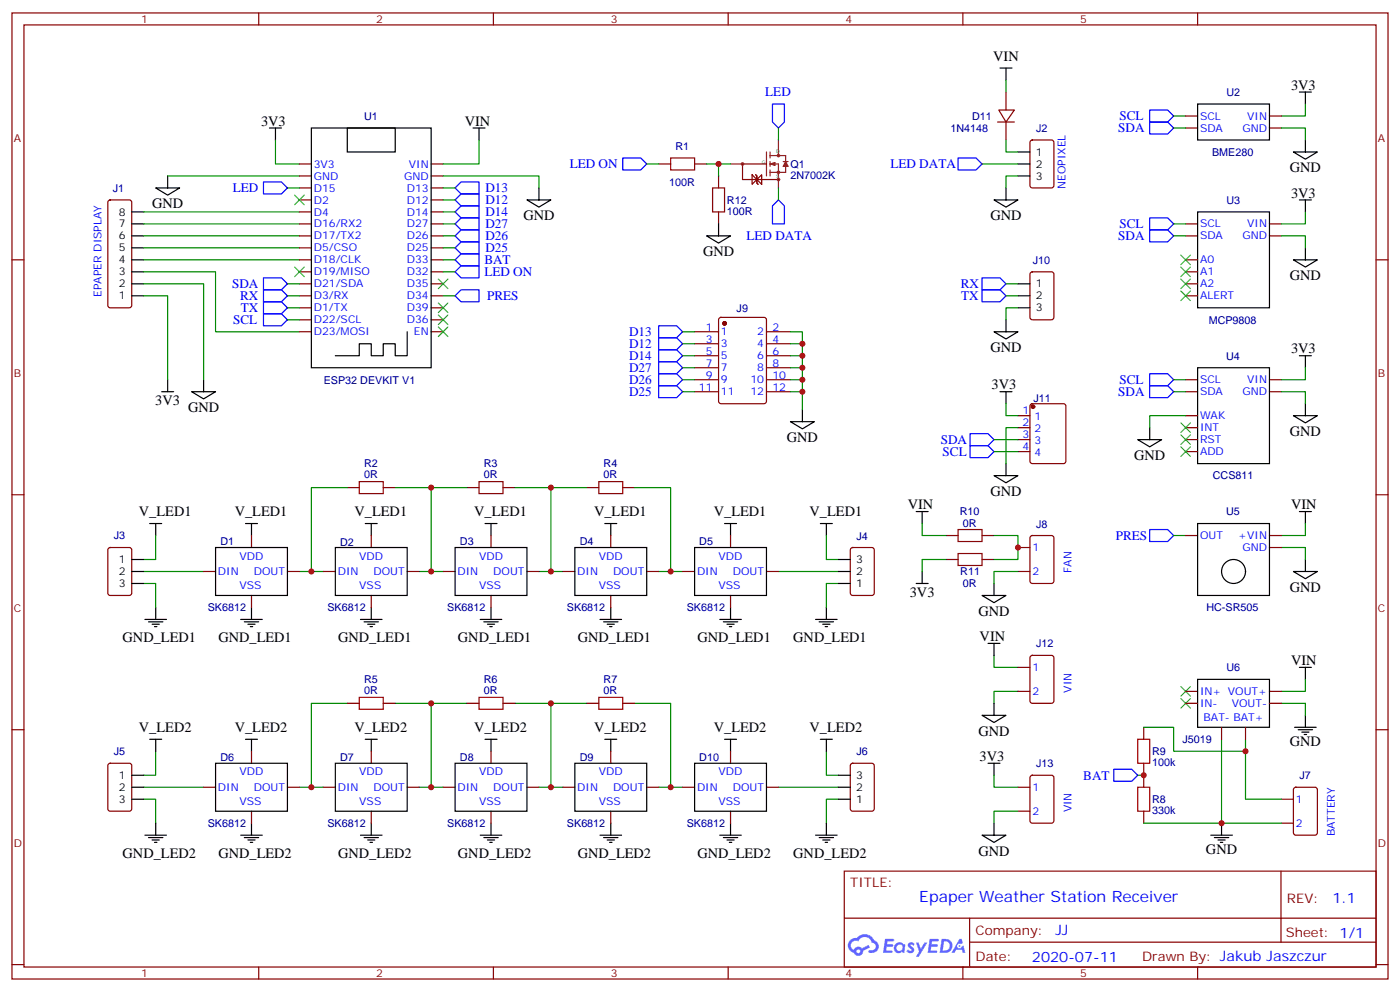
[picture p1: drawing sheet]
<svg xmlns="http://www.w3.org/2000/svg" width="412mm" height="292mm" viewBox="0 0 412 292" stroke-linecap="round" stroke-linejoin="round" font-family="sans-serif">
<g fill="none" stroke="#870000" stroke-width=".35">
<path d="M3.5 3.8h405.4v284.3h-405.4zM7.1 7.3h398.2v277.3h-398.2zM76.2 3.8v3.5M145.3 3.8v3.5M214.5 3.8v3.5M283.6 3.8v3.5M352.8 3.8v3.5M3.5 76.5h3.6M405.3 76.5h3.6M3.5 145.6h3.6M405.3 145.6h3.6M3.5 214.8h3.6"/>
<path d="M405.3 214.8h3.6M248.7 256.4h156.6v28.2h-156.6zM377.3 256.4v20.9M248.7 270.2h156.5M285.6 277.3h119.6M285.6 270.2v14.2M3.5 283.9h3.6M76.2 284.6v3.5M145.3 284.6v3.5M214.5 284.6v3.5M283.6 284.6v3.5M352.8 284.6v3.5"/>
<path d="M405.3 283.9h3.6"/>
</g>
<g fill="#5487ff">
<path d="M267.7 277.6a1.22 1.22 0 0 1 1.7 .2l-.4 .6a.47 .47 0 0 0-.3-.4 .47 .47 0 0 0-.5 .2l.1 .2a1.14 1.14 0 0 1 .8 1.8 1.14 1.14 0 0 1-1.9 0l-.2-.2 .5-.6 .7 .5a.29 .29 0 0 0 .3-.3 .29 .29 0 0 0-.2-.3 1.04 1.04 0 0 1-.6-1.7z"/>
<path d="M260.7 276.3h2.4l.3 .2-.2 .5-1.8 .1-.1 .8h1.5l.3 .4-.3 .4h-1.6l-.2 1.1h1.7l.2 .3-.2 .3-2.6 .1z"/>
<path d="M273.8 276.3h2.4l.3 .2-.1 .5-1.8 .1-.2 .8h1.6l.3 .4-.4 .4h-1.6l-.1 1.1h1.7l.2 .3-.2 .3-2.6 .1z"/>
<path d="M282.6 276.3h.7l.3 1.3-.6 .3a.69 .69 0 0 0-1 .3 .69 .69 0 0 0 .4 .9 .69 .69 0 0 0 .9-.6l.5-.2 .6 2.2h-.8l-.2-.9h-1.8l-.5 .9h-.8z"/>
<path d="M269.8 277.4h.8l.6 1.8 1.1-1.8h.9l-2.6 4.2h-.8l.9-1.5z"/>
<path d="M277.4 276.3l-.6 4.2h1.3a2.11 2.11 0 0 0 2.5-2.1 2.11 2.11 0 0 0-2.5-2.1zM278.1 277.1a1.39 1.39 0 0 1 1.7 1.4 1.39 1.39 0 0 1-1.8 1.3h-.3z"/>
<path d="M263.7 277.9a1.54 1.54 0 0 0-.1 2.2 1.54 1.54 0 0 0 2.2 .1l.6 .3 .3-2.3-.2-.3h-.4a1.49 1.49 0 0 0-2.4 0zM264 278.9a.94 .94 0 0 1 1.8 0 .94 .94 0 0 1-1.8 0z"/>
<path d="M250.4 276.7a2.18 2.18 0 0 0 1.1 3.7 1.44 1.44 0 0 0 1.6 .9 1.44 1.44 0 0 0 1.2-1.4l2-1.1-.5-.7-1.9 1a1.47 1.47 0 0 0-2.4 .4 1.39 1.39 0 0 1-.7-1.9 1.39 1.39 0 0 1 2-.5 2.12 2.12 0 0 1 2.2-1.3 2.12 2.12 0 0 1 1.9 1.7 1.14 1.14 0 0 1 1.1 1.4 1.14 1.14 0 0 1-1.7 .7 .43 .43 0 0 0-.5 .4 .43 .43 0 0 0 .4 .5 1.98 1.98 0 0 0 2.5-1.2 1.98 1.98 0 0 0-1.2-2.6 3.1 3.1 0 0 0-5.3-.6l-.9 .1zM252.3 280a.55 .55 0 0 1 1.1 0 .55 .55 0 0 1-1.1 0z"/>
<circle cx="282.6" cy="278.4" r=".26"/>
</g>
<g fill="none" stroke="#000" stroke-width=".35">
<path d="M79.4 37.7h3.5M81.1 37.7v3.5M91.7 37.7h35.3v70.5h-35.3zM102.3 37.7h14.1v7h-14.1zM139.3 37.7h3.6M141.1 37.7v3.5M294.6 20h3.5M296.3 20v3.6M352.8 30.6h21.1v10.6h-21.1zM382.8 27.1h3.5M384.5 27.1v3.5M45.9 55.3h7l-3.5 2.1z"/>
<path d="M49.4 51.8v3.5M155.2 58.8h7.1l-3.6 2.2zM158.7 55.3v3.5M292.8 58.8h7.1l-3.6 2.2zM296.3 55.3v3.5M299.9 51.8h3.5M299.9 44.7h3.5M299.9 48.3h3.5M381 44.7h7.1l-3.6 2.1zM382.8 58.8h3.5M384.5 41.2v3.5M384.5 58.8v3.6"/>
<path d="M38.8 76.5h3.5M38.8 73h3.5M38.8 69.4h3.5M38.8 65.9h3.5M38.8 62.4h3.5M208.1 69.4h7.1l-3.5 2.1zM211.7 65.9v3.5M352.8 62.4h21.1v28.2h-21.1zM381 76.5h7.1l-3.6 2.1zM384.5 73v3.5M38.8 87.1h3.5M38.8 83.5h3.5"/>
<path d="M38.8 80h3.5M119.9 97.6v7.1h-3.5v-3.5h-3.5v3.5h-3.5v-3.5h-3.6v3.5h-7M292.8 97.6h7.1l-3.6 2.2zM296.3 94.1v3.5M299.9 87.1h3.5M299.9 83.5h3.5M299.9 90.6h3.5M47.6 115.3h3.6M49.4 111.8v3.5M56.4 115.3h7.1l-3.5 2.1zM60 111.8v3.5M294.6 115.3h3.5"/>
<path d="M296.3 115.3v3.5M352.8 108.2h21.1v28.3h-21.1zM382.8 104.7h3.5M384.5 104.7v3.5M384.5 118.8v3.5M232.8 124.1h7.1l-3.5 2.1zM236.4 120.6v3.5M292.8 140h7.1l-3.6 2.1zM296.3 136.5v3.5M335.1 129.4h7.1l-3.5 2.1zM338.7 125.9v3.5M381 122.3h7.1l-3.6 2.2z"/>
<path d="M44.1 154.1h3.5M45.9 154.1v3.5M72.3 154.1h3.5M74.1 154.1v3.5M107.6 154.1h3.5M109.4 154.1v3.5M142.9 154.1h3.5M144.6 154.1v3.5M178.2 154.1h3.5M179.9 154.1v3.5M213.4 154.1h3.6M215.2 154.1v3.5"/>
<path d="M241.7 154.1h3.5M243.4 154.1v3.5M269.9 150.6h3.5M271.6 150.6v3.5M352.8 154.1h21.1v21.2h-21.1zM382.8 150.6h3.5M384.5 150.6v3.5M38.8 164.7h3.5M38.8 171.7h3.5M38.8 168.2h3.5M45.9 178.8v3.5M63.5 161.1h21.2v14.2h-21.2z"/>
<path d="M74.1 178.8v3.5M98.8 161.1h21.1v14.2h-21.1zM109.4 178.8v3.5M134.1 161.1h21.1v14.2h-21.1zM144.6 178.8v3.5M169.3 161.1h21.2v14.2h-21.2zM179.9 178.8v3.5M204.6 161.1h21.2v14.2h-21.2zM215.2 178.8v3.5M243.4 178.8v3.5M246.9 164.7h3.6M246.9 171.7h3.6"/>
<path d="M246.9 168.2h3.6M269.9 171.7h3.5M271.6 168.2v3.5M289.3 175.3h7l-3.5 2.1zM292.8 171.7v3.6M381 168.2h7.1l-3.6 2.1zM384.5 164.7v3.5M42.7 182.3h6.3M43.7 183h4.3M44.8 183.7h2.1M45.5 184.4h.7M70.9 182.3h6.4"/>
<path d="M72 183h4.2M73 183.7h2.1M73.7 184.4h.7M106.2 182.3h6.3M107.2 183h4.3M108.3 183.7h2.1M109 184.4h.7M141.5 182.3h6.3M142.5 183h4.3M143.6 183.7h2.1M144.3 184.4h.7M176.7 182.3h6.4"/>
<path d="M177.8 183h4.2M178.9 183.7h2.1M179.6 184.4h.7M212 182.3h6.4M213.1 183h4.2M214.1 183.7h2.2M214.8 184.4h.7M240.2 182.3h6.4M241.3 183h4.2M242.4 183.7h2.1M243.1 184.4h.7M291 189.4h3.6"/>
<path d="M292.8 189.4v3.5M352.8 200h21.1v14.1h-21.1zM382.8 196.4h3.5M384.5 196.4v3.6M44.1 217.6h3.5M45.9 217.6v3.5M72.3 217.6h3.5M74.1 217.6v3.5M107.6 217.6h3.5M109.4 217.6v3.5M142.9 217.6h3.5M144.6 217.6v3.5"/>
<path d="M178.2 217.6h3.5M179.9 217.6v3.5M213.4 217.6h3.6M215.2 217.6v3.5M241.7 217.6h3.5M243.4 217.6v3.5M289.3 210.5h7l-3.5 2.2zM292.8 207v3.5M381.4 214.1h6.3M382.4 214.8h4.2M383.5 215.5h2.1M384.2 216.2h.7"/>
<path d="M384.5 210.5v3.6M38.8 228.2h3.5M38.8 235.2h3.5M38.8 231.7h3.5M63.5 224.6h21.2v14.2h-21.2zM98.8 224.6h21.1v14.2h-21.1zM134.1 224.6h21.1v14.2h-21.1zM169.3 224.6h21.2v14.2h-21.2zM204.6 224.6h21.2v14.2h-21.2zM246.9 228.2h3.6M246.9 235.2h3.6M246.9 231.7h3.6"/>
<path d="M291 224.6h3.6M292.8 224.6v3.6M42.7 245.8h6.3M43.7 246.5h4.3M44.8 247.2h2.1M45.5 247.9h.7M45.9 242.3v3.5M70.9 245.8h6.4M72 246.5h4.2M73 247.2h2.1M73.7 247.9h.7M74.1 242.3v3.5"/>
<path d="M106.2 245.8h6.3M107.2 246.5h4.3M108.3 247.2h2.1M109 247.9h.7M109.4 242.3v3.5M141.5 245.8h6.3M142.5 246.5h4.3M143.6 247.2h2.1M144.3 247.9h.7M144.6 242.3v3.5M176.7 245.8h6.4M177.8 246.5h4.2"/>
<path d="M178.9 247.2h2.1M179.6 247.9h.7M179.9 242.3v3.5M212 245.8h6.4M213.1 246.5h4.2M214.1 247.2h2.2M214.8 247.9h.7M215.2 242.3v3.5M240.2 245.8h6.4M241.3 246.5h4.2M242.4 247.2h2.1M243.1 247.9h.7"/>
<path d="M243.4 242.3v3.5M289.3 245.8h7l-3.5 2.1zM292.8 242.3v3.5M356.7 245.8h6.3M357.7 246.5h4.2M358.8 247.2h2.1M359.5 247.9h.7M359.8 242.3v3.5"/>
<circle cx="363.4" cy="168.2" r="3.5"/>
</g>
<g fill="none" stroke="#008700" stroke-width=".35">
<path d="M229.3 37.7v3.5M296.3 23.6v3.5M345.7 34.1h3.5M345.7 37.7h3.5M377.5 37.7h7v3.5M384.5 30.6v3.5h-7M49.4 51.8h38.8M81.1 41.2v7.1h7.1M84.7 55.3h3.5M130.5 51.8h28.2v3.5M130.5 55.3h3.6M130.5 58.8h3.6"/>
<path d="M141.1 41.2v7.1h-10.6M190.5 48.3h3.5M208.1 48.3h7.1M211.7 48.3v3.5M229.3 55.3v3.5M289.3 48.3h10.6M296.3 41.2v3.5h3.6M299.9 51.8h-3.6v3.5M42.3 76.5h45.9M42.3 73h45.9M42.3 69.4h45.9M42.3 65.9h45.9"/>
<path d="M42.3 62.4h45.9M130.5 76.5h3.6M130.5 73h3.6M130.5 69.4h3.6M130.5 65.9h3.6M130.5 62.4h3.6M345.7 69.4h3.5M345.7 65.9h3.5M377.5 69.4h7v3.6M384.5 62.4v3.5h-7M42.3 87.1h7.1v24.7M42.3 83.5h17.7v28.3"/>
<path d="M42.3 80h21.2v17.6h24.7M84.7 83.5h3.5M84.7 94.1h3.5M84.7 87.1h3.5M84.7 90.6h3.5M130.5 87.1h3.6M130.5 80h3.6M201.1 97.6h3.5M232.8 97.6h3.6v23M296.3 83.5h3.6M296.3 87.1h3.6M299.9 90.6h-3.6v3.5"/>
<path d="M201.1 111.8h3.5M201.1 115.3h3.5M201.1 101.2h3.5M201.1 104.7h3.5M201.1 108.2h3.5M232.8 111.8h3.6M232.8 115.3h3.6M232.8 101.2h3.6M232.8 104.7h3.6M232.8 108.2h3.6M296.3 118.8v3.5h3.6M345.7 111.8h3.5"/>
<path d="M345.7 115.3h3.5M377.5 115.3h7v3.5M384.5 108.2v3.6h-7M292.8 129.4h7.1M292.8 132.9h7.1M299.9 125.9h-3.6v10.6M349.2 122.3h-10.5v3.6M45.9 157.6v7.1h-3.6M102.3 143.5h-10.6v24.7M116.4 143.5h21.2M127 143.5v24.7M151.7 143.5h21.2"/>
<path d="M162.3 143.5v24.7M187 143.5h10.6v24.7M243.4 157.6v7.1h3.5M271.6 154.1v3.5h7.1M292.8 157.6h7.1v7.1h-7.1M345.7 157.6h3.5M384.5 154.1v3.5h-7M42.3 171.7h3.6v7.1M42.3 168.2h17.7M88.2 168.2h7M123.5 168.2h7M158.7 168.2h7.1"/>
<path d="M194 168.2h7.1M229.3 168.2h17.6M246.9 171.7h-3.5v7.1M278.7 164.7h-7.1v3.5M299.9 168.2h-7.1v3.5M377.5 161.1h7v3.6M292.8 192.9v3.5h7.1M384.5 200v3.5h-7M102.3 207h-10.6v24.7M116.4 207h21.2M127 207v24.7M151.7 207h21.2"/>
<path d="M162.3 207v24.7M187 207h10.6v24.7M299.9 203.5h-7.1v3.5M336.9 214.1h8.8v7h21.2M359.8 217.6v24.7h17.7M366.9 217.6v17.6h10.6M377.5 207h7v3.5M42.3 235.2h3.6v7.1M42.3 231.7h17.7M45.9 221.1v7.1h-3.6M88.2 231.7h7M123.5 231.7h7"/>
<path d="M158.7 231.7h7.1M194 231.7h7.1M229.3 231.7h17.6M243.4 221.1v7.1h3.5M246.9 235.2h-3.5v7.1M292.8 228.2v3.5h7.1M299.9 238.8h-7.1v3.5M335.1 228.2h1.8M336.9 242.3h22.9"/>
</g>
<g fill="none" stroke="#870000" stroke-width=".35">
<path d="M293.9 35.9h4.9M294.2 32.4h4.6l-2.5 3.5zM296.3 27.1v5.3M296.3 35.9v5.3M349.2 34.1h3.6M349.2 37.7h3.6M373.9 34.1h3.6M373.9 37.7h3.6M32 59l.5-.2h5.6l.5 .2 .2 .5v30.4l-.2 .5-.5 .2h-5.6l-.5-.2-.3-.5v-30.4zM88.2 48.3h3.5M88.2 51.8h3.5M88.2 55.3h3.5"/>
<path d="M88.2 58.8h3.5M127 48.3h3.5M127 51.8h3.5M127 55.3h3.5M127 58.8h3.5M194 48.3h3.6M204.6 48.3h3.5M211.7 51.8v3.5M221.5 51.4l1.5 1.4-1.5 1.5zM222.6 51.4l.4 .4v2.1l.3 .4M224.4 51.4v2.9l-1.4-1.5zM225.8 48.3h-7.1v4.5h10.6"/>
<path d="M303.6 41.4l.5-.2h5.6l.7 .4v13l-.4 .7h-5.9l-.7-.4v-13zM88.2 62.4h3.5M88.2 65.9h3.5M88.2 69.4h3.5M88.2 73h3.5M88.2 76.5h3.5M127 62.4h3.5M127 65.9h3.5M127 69.4h3.5M127 73h3.5M127 76.5h3.5M211.7 62.4v3.5"/>
<path d="M349.2 65.9h3.6M349.2 69.4h3.6M349.2 76.5h3.6M373.9 65.9h3.6M373.9 69.4h3.6M88.2 80h3.5M88.2 83.5h3.5M88.2 87.1h3.5M88.2 90.6h3.5M88.2 94.1h3.5M88.2 97.6h3.5M127 80h3.5"/>
<path d="M127 83.5h3.5M127 87.1h3.5M127 90.6h3.5M127 94.1h3.5M127 97.6h3.5M204.6 97.6h7.1M211.9 93.6l.5-.2h12.7l.6 .4 .1 24.3-.5 .7h-12.9l-.7-.4v-24.3zM225.8 97.6h7M303.6 80.2l.5-.2h5.6l.7 .4v13l-.4 .7h-5.9l-.7-.4v-13zM349.2 80h3.6M349.2 83.5h3.6M349.2 87.1h3.6"/>
<path d="M204.6 111.8h7.1M204.6 115.3h7.1M204.6 101.2h7.1M204.6 104.7h7.1M204.6 108.2h7.1M225.8 111.8h7M225.8 115.3h7M225.8 101.2h7M225.8 104.7h7M225.8 108.2h7M303.6 119l.5-.2h9.2l.6 .4 .1 16.5-.5 .7-9.4 .1-.7-.5v-16.5zM349.2 111.8h3.6"/>
<path d="M349.2 115.3h3.6M373.9 111.8h3.6M373.9 115.3h3.6M299.9 122.3h3.5M299.9 125.9h3.5M299.9 129.4h3.5M299.9 132.9h3.5M349.2 122.3h3.6M349.2 125.9h3.6M349.2 129.4h3.6M349.2 132.9h3.6M74.1 157.6v3.5"/>
<path d="M102.3 143.5h3.5M109.4 157.6v3.5M112.9 143.5h3.5M137.6 143.5h3.5M144.6 157.6v3.5M148.2 143.5h3.5M172.9 143.5h3.5M179.9 157.6v3.5M183.4 143.5h3.6M215.2 157.6v3.5M278.7 157.6h3.5M289.3 157.6h3.5"/>
<path d="M303.6 157.8l.5-.2h5.6l.7 .5v12.9l-.4 .7h-5.9l-.7-.4v-13zM349.2 157.6h3.6M373.9 157.6h3.6M32 161.4l.5-.3h5.6l.7 .5v13l-.5 .6-5.8 .1-.7-.5-.1-12.9zM60 168.2h3.5M74.1 175.3v3.5M84.7 168.2h3.5M95.2 168.2h3.6M109.4 175.3v3.5M119.9 168.2h3.6M130.5 168.2h3.6M144.6 175.3v3.5"/>
<path d="M155.2 168.2h3.5M165.8 168.2h3.5M179.9 175.3v3.5M190.5 168.2h3.5M201.1 168.2h3.5M215.2 175.3v3.5M225.8 168.2h3.5M250.7 161.4l.5-.3h5.6l.7 .5v13l-.4 .6-5.9 .1-.7-.5v-12.9zM278.7 164.7h3.5M289.3 164.7h3.5M299.9 161.1h3.5M299.9 168.2h3.5"/>
<path d="M373.9 161.1h3.6M299.9 196.4h3.5M303.6 193.1l.5-.2h5.6l.7 .4v13l-.4 .7h-5.9l-.7-.5v-12.9zM102.3 207h3.5M112.9 207h3.5M137.6 207h3.5M148.2 207h3.5M172.9 207h3.5M183.4 207h3.6M299.9 203.5h3.5M336.9 214.1v3.5M349.2 207h3.6"/>
<path d="M349.2 203.5h3.6M359.8 214.1v3.5M366.9 214.1v3.5M373.9 207h3.6M373.9 203.5h3.6M32 224.9l.5-.3h5.6l.7 .5v13l-.5 .6-5.8 .1-.7-.5-.1-12.9zM60 231.7h3.5M74.1 221.1v3.5M74.1 238.8v3.5M84.7 231.7h3.5M95.2 231.7h3.6M109.4 221.1v3.5"/>
<path d="M109.4 238.8v3.5M119.9 231.7h3.6M130.5 231.7h3.6M144.6 221.1v3.5M144.6 238.8v3.5M155.2 231.7h3.5M165.8 231.7h3.5M179.9 221.1v3.5M179.9 238.8v3.5M190.5 231.7h3.5M201.1 231.7h3.5M215.2 221.1v3.5"/>
<path d="M215.2 238.8v3.5M225.8 231.7h3.5M250.7 224.9l.5-.3h5.6l.7 .5v13l-.4 .6-5.9 .1-.7-.5v-12.9zM299.9 231.7h3.5M299.9 238.8h3.5M303.6 228.4l.5-.2h5.6l.7 .4v13l-.4 .6-5.9 .1-.7-.5v-12.9zM336.9 224.6v7.1M336.9 238.8v3.5M377.5 235.2h3.5M381.2 231.9l.5-.2h5.6l.7 .4 .1 13-.5 .7h-5.9l-.6-.4-.1-13zM377.5 242.3h3.5"/>
</g>
<g fill="none" stroke="#00f" stroke-width=".35">
<path d="M227.5 30.6h3.6v5.3l-1.8 1.8-1.8-1.8zM338.7 35.9h5.3l1.7 1.8-1.7 1.7h-5.3zM338.7 32.4h5.3l1.7 1.7-1.7 1.8h-5.3zM77.6 53.6h5.3l1.8 1.7-1.8 1.8h-5.3zM134.1 55.3l1.7-1.7h5.3v3.5h-5.3zM134.1 58.8l1.7-1.7h5.3v3.5h-5.3zM183.4 46.5h5.3l1.8 1.8-1.8 1.7h-5.3zM229.3 58.8l1.8 1.8v5.3h-3.6v-5.3zM282.2 46.5h5.3l1.8 1.8-1.8 1.7h-5.3zM134.1 76.5l1.7-1.8h5.3v3.5h-5.3zM134.1 62.4l1.7-1.8h5.3v3.5h-5.3zM134.1 65.9l1.7-1.8h5.3v3.6h-5.3z"/>
<path d="M134.1 69.4l1.7-1.7h5.3v3.5h-5.3zM134.1 73l1.7-1.8h5.3v3.5h-5.3zM338.7 64.1h5.3l1.7 1.8-1.7 1.8h-5.3zM338.7 67.7h5.3l1.7 1.7-1.7 1.8h-5.3zM77.6 81.8h5.3l1.8 1.7-1.8 1.8h-5.3zM77.6 92.4h5.3l1.8 1.7-1.8 1.8h-5.3zM77.6 85.3h5.3l1.8 1.8-1.8 1.7h-5.3zM77.6 88.8h5.3l1.8 1.8-1.8 1.8h-5.3zM134.1 87.1l1.7-1.8h5.3v3.5h-5.3zM134.1 80l1.7-1.8h5.3v3.6h-5.3zM194 95.9h5.3l1.8 1.7-1.8 1.8h-5.3zM194 99.4h5.3l1.8 1.8-1.8 1.7h-5.3z"/>
<path d="M289.3 85.3h5.3l1.7 1.8-1.7 1.7h-5.3zM289.3 81.8h5.3l1.7 1.7-1.7 1.8h-5.3zM194 102.9h5.3l1.8 1.8-1.8 1.8h-5.3zM194 106.5h5.3l1.8 1.7-1.8 1.8h-5.3zM194 110h5.3l1.8 1.8-1.8 1.7h-5.3zM194 113.5h5.3l1.8 1.8-1.8 1.8h-5.3zM338.7 113.5h5.3l1.7 1.8-1.7 1.8h-5.3zM338.7 110h5.3l1.7 1.8-1.7 1.7h-5.3zM285.8 127.6h5.2l1.8 1.8-1.8 1.8h-5.2zM285.8 131.2h5.2l1.8 1.7-1.8 1.8h-5.2zM338.7 155.9h5.3l1.7 1.7-1.7 1.8h-5.3zM328.1 226.4h5.3l1.7 1.8-1.7 1.7h-5.3z"/>
</g>
<g fill="none" stroke="#3c3" stroke-width=".35">
<path d="M86.8 57.4l2.8 2.9M89.6 57.4l-2.8 2.9M86.8 78.6l2.8 2.8M89.6 78.6l-2.8 2.8M347.8 75.1l2.9 2.8M347.8 78.6l2.9 2.8M350.7 75.1l-2.9 2.8M350.7 78.6l-2.9 2.8M129.1 82.1l2.8 2.8M129.1 89.2l2.8 2.8M129.1 92.7l2.8 2.8M129.1 96.2l2.8 2.9"/>
<path d="M131.9 82.1l-2.8 2.8M131.9 89.2l-2.8 2.8M131.9 92.7l-2.8 2.8M131.9 96.2l-2.8 2.9M347.8 82.1l2.9 2.8M347.8 85.7l2.9 2.8M350.7 82.1l-2.9 2.8M350.7 85.7l-2.9 2.8M347.8 124.5l2.9 2.8M347.8 128l2.9 2.8M347.8 131.5l2.9 2.8M350.7 124.5l-2.9 2.8"/>
<path d="M350.7 128l-2.9 2.8M350.7 131.5l-2.9 2.8M347.8 202.1l2.9 2.8M347.8 205.6l2.9 2.8M350.7 202.1l-2.9 2.8M350.7 205.6l-2.9 2.8"/>
</g>
<g fill="none" stroke="#8c2424" stroke-width=".35">
<path d="M215.2 48.3h3.5M225.8 44.7v7.1M226.8 45.8h4.6v2.5M226.8 48.3h2.5v7M226.8 44.7v1.8M226.8 47.6v1.4M226.8 50v1.8M226.8 48.3l1.4 .3M227.5 48.3l.7 .3M228.2 47.9l-1.4 .4M228.2 47.9v.7M228.2 47.9l-1 .4 1 .3"/>
<path d="M229.3 41.2v4.6M230.7 47.6h1.4M231.4 48.6v2.1h-4.6M231.4 47.6l.7 1.4h-1.4zM231.4 48.3l.4 .7M231.4 48.3l-.3 .7M231.4 48.3l.4 .3M231.4 48.3l-.3 .3"/>
<circle cx="218.7" cy="48.3" r=".35"/>
<circle cx="229.3" cy="52.8" r=".35"/>
<circle cx="229.3" cy="45.8" r=".35"/>
<circle cx="229.3" cy="50.7" r=".35"/>
</g>
<path d="M197.6 46.5h7v3.5h-7zM209.9 55.3h3.5v7.1h-3.5zM105.8 141.7h7.1v3.6h-7.1zM141.1 141.7h7.1v3.6h-7.1zM176.4 141.7h7v3.6h-7zM282.2 155.9h7.1v3.5h-7.1zM282.2 162.9h7.1v3.5h-7.1zM105.8 205.2h7.1v3.6h-7.1zM141.1 205.2h7.1v3.6h-7.1zM176.4 205.2h7v3.6h-7zM335.1 217.6h3.6v7h-3.6zM335.1 231.7h3.6v7.1h-3.6z" fill="none" stroke="#a10000" stroke-width=".35"/>
<g fill="#870000" stroke="#870000" stroke-width=".35">
<circle cx="213.4" cy="95.2" r=".53"/>
<circle cx="304.3" cy="119.7" r=".53"/>
</g>
<g fill="#c00">
<circle cx="299.9" cy="161.1" r=".88"/>
<circle cx="236.4" cy="111.8" r=".88"/>
<circle cx="236.4" cy="104.7" r=".88"/>
<circle cx="127" cy="168.2" r=".88"/>
<circle cx="127" cy="143.5" r=".88"/>
<circle cx="91.7" cy="168.2" r=".88"/>
<circle cx="197.6" cy="168.2" r=".88"/>
<circle cx="162.3" cy="143.5" r=".88"/>
<circle cx="162.3" cy="168.2" r=".88"/>
<circle cx="162.3" cy="231.7" r=".88"/>
<circle cx="162.3" cy="207" r=".88"/>
<circle cx="197.6" cy="231.7" r=".88"/>
<circle cx="91.7" cy="231.7" r=".88"/>
<circle cx="127" cy="207" r=".88"/>
<circle cx="127" cy="231.7" r=".88"/>
<circle cx="359.8" cy="242.3" r=".88"/>
<circle cx="366.9" cy="221.1" r=".88"/>
<circle cx="336.9" cy="228.2" r=".88"/>
<circle cx="236.4" cy="101.2" r=".88"/>
<circle cx="236.4" cy="108.2" r=".88"/>
<circle cx="236.4" cy="115.3" r=".88"/>
<circle cx="211.7" cy="48.3" r=".88"/>
</g>
<text font-size="4.6" fill="#00f" x="270.8" y="265.4">Epaper Weather Station Receiver</text>
<g font-size="4.2">
<text x="292.6" y="17.9">VIN</text>
<text x="380.3" y="26.4">3V3</text>
<text x="76.9" y="37">3V3</text>
<text x="136.9" y="37">VIN</text>
<text x="379.9" y="50.7">GND</text>
<text x="380.3" y="58.1">3V3</text>
<text x="44.8" y="61.3">GND</text>
<text x="154.2" y="64.8">GND</text>
<text x="291.8" y="64.8">GND</text>
<text x="207.1" y="75.4">GND</text>
<text x="379.9" y="82.5">GND</text>
<text x="291.8" y="103.6">GND</text>
<text x="380.3" y="104">3V3</text>
<text x="45.7" y="119.2">3V3</text>
<text x="292.1" y="114.6">3V3</text>
<text x="55.4" y="121.3">GND</text>
<text x="231.8" y="130.1">GND</text>
<text x="379.9" y="128.3">GND</text>
<text x="334.1" y="135.4">GND</text>
<text x="267.4" y="149.9">VIN</text>
<text x="291.8" y="146">GND</text>
<text x="380.3" y="149.9">VIN</text>
<text x="40.9" y="152">V_LED1</text>
<text x="69.2" y="152">V_LED1</text>
<text x="104.4" y="152">V_LED1</text>
<text x="139.7" y="152">V_LED1</text>
<text x="175" y="152">V_LED1</text>
<text x="210.3" y="152">V_LED1</text>
<text x="238.5" y="152">V_LED1</text>
<text x="268" y="175.6">3V3</text>
<text x="379.9" y="174.2">GND</text>
<text x="288.2" y="181.3">GND</text>
<text x="36.1" y="189">GND_LED1</text>
<text x="64.3" y="189">GND_LED1</text>
<text x="99.6" y="189">GND_LED1</text>
<text x="134.9" y="189">GND_LED1</text>
<text x="170.2" y="189">GND_LED1</text>
<text x="205.4" y="189">GND_LED1</text>
<text x="233.7" y="189">GND_LED1</text>
<text x="288.6" y="188.7">VIN</text>
<text x="380.3" y="195.7">VIN</text>
<text x="40.9" y="215.5">V_LED2</text>
<text x="69.2" y="215.5">V_LED2</text>
<text x="104.4" y="215.5">V_LED2</text>
<text x="139.7" y="215.5">V_LED2</text>
<text x="175" y="215.5">V_LED2</text>
<text x="210.3" y="215.5">V_LED2</text>
<text x="238.5" y="215.5">V_LED2</text>
<text x="288.2" y="216.5">GND</text>
<text x="379.9" y="219.7">GND</text>
<text x="288.6" y="223.9">3V3</text>
<text x="288.2" y="251.8">GND</text>
<text x="355.2" y="251.5">GND</text>
<text x="36.1" y="252.5">GND_LED2</text>
<text x="64.3" y="252.5">GND_LED2</text>
<text x="99.6" y="252.5">GND_LED2</text>
<text x="134.9" y="252.5">GND_LED2</text>
<text x="170.2" y="252.5">GND_LED2</text>
<text x="205.4" y="252.5">GND_LED2</text>
<text x="233.7" y="252.5">GND_LED2</text>
</g>
<g font-size="4.2" fill="#00f">
<text x="392.5" y="265.7">1.1</text>
<text x="310.9" y="275.2">JJ</text>
<text x="304" y="283">2020-07-11</text>
</g>
<g font-size="3.9" fill="#00f">
<text x="225.4" y="28.4">LED</text>
<text x="329.8" y="35.4">SCL</text>
<text x="329.4" y="39">SDA</text>
<text x="167.8" y="49.5">LED ON</text>
<text x="262.3" y="49.5">LED DATA</text>
<text x="68.5" y="56.6">LED</text>
<text x="143" y="56.6">D13</text>
<text x="143" y="60.1">D12</text>
<text x="143" y="63.7">D14</text>
<text x="143" y="67.2">D27</text>
<text x="143" y="70.7">D26</text>
<text x="219.9" y="70.7">LED DATA</text>
<text x="329.4" y="70.7">SDA</text>
<text x="329.8" y="67.2">SCL</text>
<text x="142.7" y="77.8">BAT</text>
<text x="143" y="74.3">D25</text>
<text x="142.7" y="81.3">LED ON</text>
<text x="68.4" y="84.8">SDA</text>
<text x="70.7" y="88.3">RX</text>
<text x="143.5" y="88.3">PRES</text>
<text x="283" y="84.8">RX</text>
<text x="283.1" y="88.4">TX</text>
<text x="68.7" y="95.4">SCL</text>
<text x="70.9" y="91.9">TX</text>
<text x="185.3" y="98.9">D13</text>
<text x="185.3" y="102.4">D12</text>
<text x="185.3" y="105.9">D14</text>
<text x="185.3" y="109.5">D27</text>
<text x="185.3" y="113">D26</text>
<text x="329.8" y="113">SCL</text>
<text x="185.3" y="116.5">D25</text>
<text x="329.4" y="116.6">SDA</text>
<text x="277.1" y="130.7">SDA</text>
<text x="277.7" y="134.2">SCL</text>
<text x="328.7" y="158.9">PRES</text>
<text x="319.1" y="229.4">BAT</text>
</g>
<g font-size="3.9" fill="#800">
<text x="250.5" y="261">TITLE:</text>
<text x="379.1" y="265.7">REV:</text>
<text x="287.4" y="275.2">Company:</text>
<text x="378.7" y="275.8">Sheet: 1/1</text>
<text x="287.4" y="282.9">Date:</text>
<text x="336.4" y="282.9">Drawn By: Jakub Jaszczur</text>
</g>
<g font-size="3.2" fill="#800">
<text x="41.6" y="6.8">1</text>
<text x="110.8" y="6.8">2</text>
<text x="179.9" y="6.8">3</text>
<text x="249.1" y="6.8">4</text>
<text x="318.2" y="6.8">5</text>
<text x="4.1" y="41.9">A</text>
<text x="405.9" y="41.9">A</text>
<text x="4.1" y="111.1">B</text>
<text x="405.9" y="111.1">B</text>
<text x="4.1" y="180.2">C</text>
<text x="405.9" y="180.2">C</text>
<text x="4.1" y="249.3">D</text>
<text x="405.9" y="249.3">D</text>
<text x="41.6" y="287.6">1</text>
<text x="110.8" y="287.6">2</text>
<text x="179.9" y="287.6">3</text>
<text x="249.1" y="287.6">4</text>
<text x="318.2" y="287.6">5</text>
</g>
<g font-size="3.2" fill="#000080">
<text x="361.3" y="28.2">U2</text>
<text x="107.3" y="35.3">U1</text>
<text x="286.4" y="35.3">D11</text>
<text x="280" y="38.9">1N4148</text>
<text x="305.2" y="38.8">J2</text>
<text x="199" y="44.1">R1</text>
<text x="357.1" y="45.9">BME280</text>
<text x="232.8" y="52.6">2N7002K</text>
<text x="232.8" y="49.4">Q1</text>
<text x="33.3" y="56.5">J1</text>
<text x="197.1" y="54.7">100R</text>
<text x="214.1" y="60">R12</text>
<text x="361.3" y="60">U3</text>
<text x="214.1" y="63.2">100R</text>
<text x="304.3" y="77.7">J10</text>
<text x="217" y="91.8">J9</text>
<text x="356" y="95.3">MCP9808</text>
<text x="361.2" y="105.8">U4</text>
<text x="95.4" y="112.9">ESP32 DEVKIT V1</text>
<text x="304.4" y="118.2">J11</text>
<text x="107.3" y="137.5">R2</text>
<text x="142.5" y="137.5">R3</text>
<text x="177.8" y="137.5">R4</text>
<text x="107.3" y="140.7">0R</text>
<text x="142.5" y="140.7">0R</text>
<text x="177.8" y="140.7">0R</text>
<text x="357.3" y="141.1">CCS811</text>
<text x="282.7" y="151.6">R10</text>
<text x="283.6" y="155.2">0R</text>
<text x="305.2" y="155.3">J8</text>
<text x="361.2" y="151.7">U5</text>
<text x="33.5" y="158.7">J3</text>
<text x="64.9" y="160.5">D1</text>
<text x="100.2" y="160.6">D2</text>
<text x="135.5" y="160.5">D3</text>
<text x="170.8" y="160.5">D4</text>
<text x="206" y="160.5">D5</text>
<text x="252.3" y="158.8">J4</text>
<text x="282.9" y="169.4">R11</text>
<text x="283.6" y="172.8">0R</text>
<text x="61.2" y="180">SK6812</text>
<text x="96.5" y="180">SK6812</text>
<text x="131.7" y="179.9">SK6812</text>
<text x="167" y="179.9">SK6812</text>
<text x="202.3" y="179.9">SK6812</text>
<text x="355.4" y="179.9">HC-SR505</text>
<text x="305.2" y="190.5">J12</text>
<text x="361.3" y="197.6">U6</text>
<text x="107.3" y="201">R5</text>
<text x="142.5" y="201">R6</text>
<text x="177.8" y="201">R7</text>
<text x="107.3" y="204.2">0R</text>
<text x="142.5" y="204.2">0R</text>
<text x="177.8" y="204.2">0R</text>
<text x="348.3" y="218.7">J5019</text>
<text x="33.5" y="222.3">J5</text>
<text x="64.9" y="224">D6</text>
<text x="100.2" y="224.1">D7</text>
<text x="135.5" y="224">D8</text>
<text x="170.8" y="224">D9</text>
<text x="206" y="224">D10</text>
<text x="252.3" y="222.3">J6</text>
<text x="305.2" y="225.8">J13</text>
<text x="339.4" y="225.4">100k</text>
<text x="339.4" y="222.3">R9</text>
<text x="382.8" y="229.3">J7</text>
<text x="339.4" y="239.6">330k</text>
<text x="339.4" y="236.4">R8</text>
<text x="61.2" y="243.5">SK6812</text>
<text x="96.5" y="243.5">SK6812</text>
<text x="131.7" y="243.4">SK6812</text>
<text x="167" y="243.4">SK6812</text>
<text x="202.3" y="243.4">SK6812</text>
</g>
<g font-size="3.2" fill="#00f">
<text x="353.5" y="35.2">SCL</text>
<text x="367.4" y="35.2">VIN</text>
<text x="353.5" y="38.7">SDA</text>
<text x="366" y="38.7">GND</text>
<text x="92.4" y="49.3">3V3</text>
<text x="92.4" y="52.8">GND</text>
<text x="119" y="52.8">GND</text>
<text x="120.4" y="49.3">VIN</text>
<text x="92.4" y="56.4">D15</text>
<text x="92.4" y="59.9">D2</text>
<text x="119.8" y="59.9">D12</text>
<text x="119.8" y="56.4">D13</text>
<text x="313.8" y="55.7" transform="rotate(-90 313.8 55.7)">NEOPIXEL</text>
<text x="92.4" y="63.4">D4</text>
<text x="119.8" y="63.4">D14</text>
<text x="92.4" y="67">D16/RX2</text>
<text x="92.4" y="70.5">D17/TX2</text>
<text x="119.8" y="70.5">D26</text>
<text x="119.8" y="67">D27</text>
<text x="353.5" y="67">SCL</text>
<text x="353.5" y="70.5">SDA</text>
<text x="366" y="70.5">GND</text>
<text x="367.4" y="67">VIN</text>
<text x="92.4" y="74">D5/CSO</text>
<text x="92.4" y="77.5">D18/CLK</text>
<text x="119.8" y="77.5">D33</text>
<text x="119.8" y="74">D25</text>
<text x="353.5" y="77.5">A0</text>
<text x="92.4" y="81.1">D19/MISO</text>
<text x="119.8" y="81.1">D32</text>
<text x="353.5" y="81.1">A1</text>
<text x="29.9" y="87.4" transform="rotate(-90 29.9 87.4)">EPAPER DISPLAY</text>
<text x="92.4" y="84.6">D21/SDA</text>
<text x="92.4" y="88.1">D3/RX</text>
<text x="119.8" y="88.1">D34</text>
<text x="119.8" y="84.6">D35</text>
<text x="353.5" y="84.6">A2</text>
<text x="353.5" y="88.1">ALERT</text>
<text x="92.4" y="91.7">D1/TX</text>
<text x="92.4" y="95.2">D22/SCL</text>
<text x="119.8" y="95.2">D36</text>
<text x="119.8" y="91.7">D39</text>
<text x="92.4" y="98.7">D23/MOSI</text>
<text x="121.9" y="98.7">EN</text>
<text x="207.9" y="97.3">1</text>
<text x="207.9" y="100.8">3</text>
<text x="212.4" y="98.7">1</text>
<text x="223.1" y="98.7">2</text>
<text x="227.5" y="97.3">2</text>
<text x="227.5" y="100.8">4</text>
<text x="207.9" y="104.4">5</text>
<text x="207.9" y="107.9">7</text>
<text x="212.4" y="102.2">3</text>
<text x="212.4" y="105.8">5</text>
<text x="223.1" y="102.2">4</text>
<text x="223.1" y="105.8">6</text>
<text x="227.5" y="104.4">6</text>
<text x="227.5" y="107.9">8</text>
<text x="207.9" y="111.4">9</text>
<text x="212.4" y="109.3">7</text>
<text x="212.4" y="112.8">9</text>
<text x="221" y="112.8">10</text>
<text x="223.1" y="109.3">8</text>
<text x="227.5" y="111.4">10</text>
<text x="353.5" y="112.8">SCL</text>
<text x="367.4" y="112.8">VIN</text>
<text x="205.9" y="114.9">11</text>
<text x="212.4" y="116.3">11</text>
<text x="221" y="116.3">12</text>
<text x="227.5" y="114.9">12</text>
<text x="353.5" y="116.3">SDA</text>
<text x="366" y="116.3">GND</text>
<text x="301.2" y="122">1</text>
<text x="301.2" y="125.5">2</text>
<text x="304.7" y="123.8">1</text>
<text x="353.5" y="123.4">WAK</text>
<text x="301.2" y="129">3</text>
<text x="304.7" y="127.3">2</text>
<text x="304.7" y="130.8">3</text>
<text x="353.5" y="126.9">INT</text>
<text x="353.5" y="130.5">RST</text>
<text x="301.2" y="132.6">4</text>
<text x="304.7" y="134.3">4</text>
<text x="353.5" y="134">ADD</text>
<text x="353.5" y="158.7">OUT</text>
<text x="364.8" y="158.7">+VIN</text>
<text x="70.6" y="164.7">VDD</text>
<text x="105.8" y="164.7">VDD</text>
<text x="141.1" y="164.7">VDD</text>
<text x="176.4" y="164.7">VDD</text>
<text x="211.7" y="164.7">VDD</text>
<text x="304.1" y="162.2">1</text>
<text x="366" y="162.2">GND</text>
<text x="64.2" y="169.3">DIN</text>
<text x="70.6" y="173.5">VSS</text>
<text x="74.7" y="169.3">DOUT</text>
<text x="99.5" y="169.3">DIN</text>
<text x="105.8" y="173.5">VSS</text>
<text x="110" y="169.3">DOUT</text>
<text x="134.8" y="169.3">DIN</text>
<text x="141.1" y="173.5">VSS</text>
<text x="145.3" y="169.3">DOUT</text>
<text x="170" y="169.3">DIN</text>
<text x="176.4" y="173.5">VSS</text>
<text x="180.6" y="169.3">DOUT</text>
<text x="205.3" y="169.3">DIN</text>
<text x="211.7" y="173.5">VSS</text>
<text x="215.9" y="169.3">DOUT</text>
<text x="304.1" y="169.3">2</text>
<text x="315.6" y="168.6" transform="rotate(-90 315.6 168.6)">FAN</text>
<text x="304.1" y="197.5">1</text>
<text x="315.6" y="203.8" transform="rotate(-90 315.6 203.8)">VIN</text>
<text x="304.1" y="204.5">2</text>
<text x="353.5" y="204.5">IN+ VOUT+</text>
<text x="353.5" y="208.1">IN-</text>
<text x="362.9" y="208.1">VOUT-</text>
<text x="354.5" y="212.3">BAT- BAT+</text>
<text x="64.2" y="232.8">DIN</text>
<text x="70.6" y="228.2">VDD</text>
<text x="74.7" y="232.8">DOUT</text>
<text x="99.5" y="232.8">DIN</text>
<text x="105.8" y="228.2">VDD</text>
<text x="110" y="232.8">DOUT</text>
<text x="134.8" y="232.8">DIN</text>
<text x="141.1" y="228.2">VDD</text>
<text x="145.3" y="232.8">DOUT</text>
<text x="170" y="232.8">DIN</text>
<text x="176.4" y="228.2">VDD</text>
<text x="180.6" y="232.8">DOUT</text>
<text x="205.3" y="232.8">DIN</text>
<text x="211.7" y="228.2">VDD</text>
<text x="215.9" y="232.8">DOUT</text>
<text x="304.1" y="232.8">1</text>
<text x="70.6" y="237">VSS</text>
<text x="105.8" y="237">VSS</text>
<text x="141.1" y="237">VSS</text>
<text x="176.4" y="237">VSS</text>
<text x="211.7" y="237">VSS</text>
<text x="304.1" y="239.8">2</text>
<text x="315.6" y="239.1" transform="rotate(-90 315.6 239.1)">VIN</text>
<text x="381.7" y="236.3">1</text>
<text x="381.7" y="243.3">2</text>
<text x="393.2" y="246.2" transform="rotate(-90 393.2 246.2)">BATTERY</text>
</g>
<g font-size="3.2">
<text x="305.2" y="45.8">1</text>
<text x="305.2" y="52.8">3</text>
<text x="305.2" y="49.3">2</text>
<text x="35" y="63.4">8</text>
<text x="35" y="70.5">6</text>
<text x="35" y="67">7</text>
<text x="35" y="77.5">4</text>
<text x="35" y="74">5</text>
<text x="35" y="81.1">3</text>
<text x="35" y="88.1">1</text>
<text x="35" y="84.6">2</text>
<text x="305.2" y="84.6">1</text>
<text x="305.2" y="88.1">2</text>
<text x="305.2" y="91.7">3</text>
<text x="35" y="165.7">1</text>
<text x="252.2" y="165.7">3</text>
<text x="35" y="172.8">3</text>
<text x="35" y="169.3">2</text>
<text x="252.2" y="172.8">1</text>
<text x="252.2" y="169.3">2</text>
<text x="35" y="229.2">1</text>
<text x="35" y="232.8">2</text>
<text x="252.2" y="229.2">3</text>
<text x="252.2" y="232.8">2</text>
<text x="35" y="236.3">3</text>
<text x="252.2" y="236.3">1</text>
</g>
<g font-size="1.4" fill="#238d23">
<text x="228.6" y="45.1">D</text>
<text x="224.4" y="48.3">G</text>
<text x="228.6" y="52.5">S</text>
</g>
</svg>
